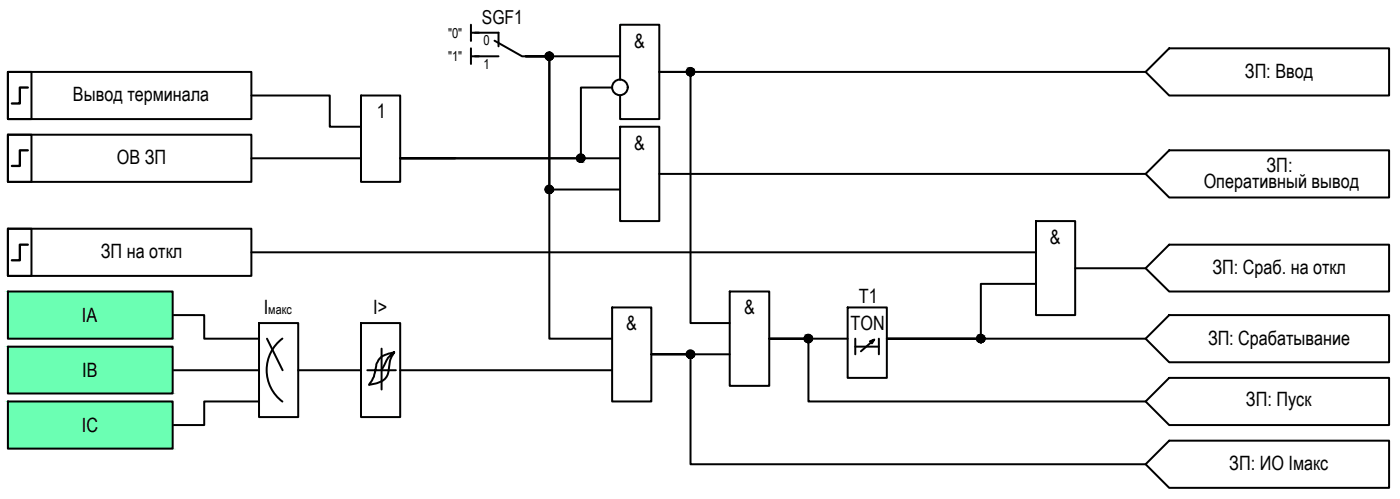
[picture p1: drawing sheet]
<svg xmlns="http://www.w3.org/2000/svg" width="178mm" height="64mm" viewBox="0 0 178 64" stroke-linecap="round" stroke-linejoin="round" font-family="sans-serif">
<!-- layer: 0 -->
<g fill="none" stroke="#000" stroke-width=".25">
<path d="M1 17.2h3v6h-3zM1 17.2h31v6h-31zM1 9.2h3v6h-3zM1 9.2h31v6h-31zM32 12.2h10v4h4M46 12.2h5v11h-5zM60 5.2h.1M60 4.2h1M60 3.2v2M60 6.2v1.9M60 7.2h1M67 7.2h3v36h8"/>
<path d="M67 7.2h3v17h9M67 7.2h12M78 11.2h-4v9h-23M79 16.2h5v12h-5zM79 10.2v-7h5v12h-5v-3M146 9.2h-62h4v32h5M149 6.2h28v6h-28l-3-3zM149 19.2h28v6h-28l-3-3zM1 29.1h3v6.1h-3zM1 29.1h31v6.1h-31zM1 37.1h21v6.1h-21zM32 32.2h100"/>
<path d="M32 20.2h14M58 20.2h-7h28M78 39.2h5v12h-5zM84 22.2h62M93 37.1h5v12.1h-5zM108 39.2h5v9h-5zM132 36.2h-7v7h-12h33M132 28.2h5v12h-5zM137 34.2h9M149 31.2h28v5.9h-28l-3-2.9zM1 44.2h21v5.9h-21zM1 51.2h21v6h-21z"/>
<path d="M22 40.2h4v3h7M22 47.2h11M33 41.2h5v11.9h-5zM33 51.2h-7v3h-4M34 43.2l2 4M36 43.1a5 5 0 0 0 0 8.1M38 47.2h8M46 41.2h5v11.9h-5zM48.6 44.4v5.2M48.6 47.2h1.9M50.2 44.9l-.1 .3a2.51 2.51 0 0 0-.5 1.4l-.1 .7a1.81 1.81 0 0 1-1.6 1.6l-.9 .1 .1-.2a5.9 5.9 0 0 0 .9-2.6 1.97 1.97 0 0 1 1.7-1.2l.5-.1-.8 .7-.8 1.6h-1.8M51 47.2h27"/>
<path d="M93 45.1h-10h5v14.1h58M108 43.2h-10h5v8h43M109 43.2v1.9M109 44.2h3M110.9 43.5l.5-.2-1.7 1.5M111.4 43.3l-.3 .5M112 43.2v1.9M149 48.2h28v6h-28l-3-3zM149 40.2h28v6h-28l-3-3zM149 56.2h28v6h-28l-3-3z"/>
<circle cx="70" cy="7.2" r=".49"/>
<circle cx="79" cy="11.1" r=".99"/>
<circle cx="88" cy="9.1" r=".49"/>
<circle cx="70" cy="24.1" r=".49"/>
<circle cx="74" cy="20.2" r=".49"/>
<circle cx="88" cy="45.1" r=".49"/>
<circle cx="103" cy="43.1" r=".49"/>
<circle cx="125" cy="43.1" r=".49"/>
</g>
<g fill="#000" stroke="#000" stroke-width=".13">
<path d="M69.7 6.8h.7zM69.9 7.6h.2zM70 6.7h.1zM73.9 19.7h.2zM87.9 9.7h.2zM88 8.7h.1zM69.6 24.5h.8zM69.9 24.7h.2zM70 23.7h.1zM73.7 20.6h.6zM73.9 20.6h.2zM87.9 45.7h.2z"/>
<path d="M88 44.7h.1zM102.7 42.8h.6zM102.9 43.7h.2zM102.9 42.7h.2zM124.6 43.5h.8zM124.9 43.7h.2zM125 42.7h.1z"/>
<path d="M69.9 7.6h.2zM70 7.6h.1z"/>
<path d="M70 6.7h.1zM69.9 6.7h.2z"/>
<path d="M69.9 6.7h.3zM69.8 6.7h.4z"/>
<path d="M69.8 6.7h.4zM69.8 6.7h.4z"/>
<path d="M69.8 7.6h.4zM69.8 7.6h.3z"/>
<path d="M69.8 6.7l.5 .1zM69.8 6.8h.5z"/>
<path d="M69.8 7.6h.4zM69.8 7.6h.4z"/>
<path d="M69.8 6.8h.5zM69.7 6.8h.6z"/>
<path d="M69.8 7.6h.5zM69.8 7.6h.4z"/>
<path d="M69.7 6.8h.6zM69.7 6.8h.6z"/>
<path d="M69.7 7.6h.6zM69.7 7.6h.6z"/>
<path d="M69.7 6.8h.7zM69.7 6.8h.7zM69.6 6.8h.8z"/>
<path d="M69.7 7.6h.6zM69.7 7.6h.6z"/>
<path d="M69.6 6.8l.8 .1zM69.6 6.8l.8 .1z"/>
<path d="M69.6 7.5h.8zM69.6 7.5h.8z"/>
<path d="M69.7 7.5h.7zM69.7 7.5l.6 .1z"/>
<path d="M69.6 6.9h.9zM69.6 6.9h.9z"/>
<path d="M69.6 7.4h.8zM69.6 7.4l.8 .1z"/>
<path d="M69.6 6.9l.9 .1zM69.6 6.9l.9 .1z"/>
<path d="M69.5 7h1zM69.5 7h1z"/>
<path d="M69.5 7l1 .1v-.1zM69.5 7l1 .1h-1z"/>
<path d="M69.5 7.3h1zM69.5 7.3h1z"/>
<path d="M69.5 7.3l1 .1zM69.5 7.3l1 .1z"/>
<path d="M69.6 7.4h.9zM69.6 7.4h.8z"/>
<path d="M69.5 7.1h1zM69.5 7.1h1z"/>
<path d="M69.5 7.1l1 .1zM69.5 7.1l1 .1z"/>
<path d="M69.5 7.2h1zM69.5 7.2h1z"/>
<path d="M69.5 7.2l1 .1zM69.5 7.2l1 .1z"/>
<path d="M69.5 7.3h1zM69.5 7.3h1z"/>
<path d="M73.9 19.7h.2zM73.9 19.7h.2z"/>
<path d="M73.9 19.7h.3zM73.9 19.7h.3z"/>
<path d="M73.9 19.7h.3zM73.8 19.7h.4z"/>
<path d="M73.8 19.7h.5zM73.8 19.7h.5z"/>
<path d="M73.8 19.7h.5zM73.7 19.7h.6z"/>
<path d="M73.7 19.7l.6 .1zM73.7 19.7l.6 .1z"/>
<path d="M73.7 19.8h.7zM73.7 19.8h.7z"/>
<path d="M73.6 19.8l.8 .1zM73.6 19.8l.8 .1z"/>
<path d="M73.6 19.9h.9zM73.6 19.9h.9z"/>
<path d="M73.6 19.9h.9zM73.6 19.9h.9z"/>
<path d="M73.6 19.9l.9 .1zM73.6 19.9l.9 .1z"/>
<path d="M73.6 20h.9zM73.6 20h.9h-1z"/>
<path d="M87.9 9.7h.2zM88 9.7h.1z"/>
<path d="M88 8.7h.1zM88 8.7h.1z"/>
<path d="M87.9 8.7h.3zM87.9 8.7h.3z"/>
<path d="M87.9 8.7h.3zM87.8 8.7h.4z"/>
<path d="M87.9 9.6h.3zM87.9 9.6l.2 .1z"/>
<path d="M87.8 8.7h.5zM87.7 8.7h.6z"/>
<path d="M87.8 9.6h.4zM87.8 9.6h.4z"/>
<path d="M87.7 9.6h.6zM87.7 9.6h.6z"/>
<path d="M87.7 9.6h.6zM87.7 9.6h.5z"/>
<path d="M87.7 8.7h.6zM87.7 8.7h.6z"/>
<path d="M87.7 8.7l.6 .1zM87.7 8.7l.6 .1z"/>
<path d="M87.7 8.8h.7zM87.7 8.8h.7z"/>
<path d="M87.7 9.5h.6zM87.7 9.5l.6 .1z"/>
<path d="M87.7 8.8l.7 .1zM87.7 8.8l.7 .1z"/>
<path d="M87.7 9.5h.7zM87.7 9.5h.6z"/>
<path d="M87.6 8.9h.8zM87.6 8.9h.8z"/>
<path d="M87.6 8.9l.9 .1zM87.6 8.9l.9 .1z"/>
<path d="M87.6 9.4l.8 .1zM87.6 9.4l.8 .1z"/>
<path d="M87.6 9.5h.8zM87.6 9.5h.8z"/>
<path d="M87.6 9h.9zM87.5 9h1z"/>
<path d="M87.5 9h1zM87.5 9h1z"/>
<path d="M87.5 9.3l1 .1zM87.5 9.3l1 .1z"/>
<path d="M87.6 9.4h.9zM87.6 9.4h.8z"/>
<path d="M87.5 9l1 .1zM87.5 9l1 .1z"/>
<path d="M87.5 9.1h1zM87.5 9.1h1z"/>
<path d="M87.5 9.1l1 .1zM87.5 9.1l1 .1z"/>
<path d="M87.5 9.2h1zM87.5 9.2h1z"/>
<path d="M87.5 9.2h1zM87.5 9.2h1z"/>
<path d="M87.5 9.2l1 .1zM87.5 9.2l1 .1z"/>
<path d="M87.5 9.3h1zM87.5 9.3h1z"/>
<path d="M69.9 24.7h.2zM70 24.7h.1z"/>
<path d="M70 23.7h.1zM69.9 23.7h.2z"/>
<path d="M69.9 23.7h.3zM69.8 23.7h.4z"/>
<path d="M69.8 23.7h.4zM69.8 23.7h.4z"/>
<path d="M69.8 24.7h.4zM69.8 24.7h.3z"/>
<path d="M69.8 23.7h.5zM69.8 23.7h.5z"/>
<path d="M69.8 24.6h.4zM69.8 24.6l.4 .1z"/>
<path d="M69.8 23.7l.5 .1zM69.8 23.7l.5 .1z"/>
<path d="M69.8 24.6h.5zM69.8 24.6h.4z"/>
<path d="M69.7 23.8h.6zM69.7 23.8h.6z"/>
<path d="M69.7 24.6h.6zM69.7 24.6h.6z"/>
<path d="M69.7 23.8h.7zM69.7 23.8h.7z"/>
<path d="M69.7 24.5h.6zM69.7 24.5l.6 .1z"/>
<path d="M69.7 23.8l.7 .1zM69.7 23.8l.7 .1z"/>
<path d="M69.6 23.9h.8zM69.6 23.9h.8z"/>
<path d="M69.7 24.5h.7zM69.7 24.5h.6z"/>
<path d="M69.6 23.9h.9zM69.6 23.9h.9z"/>
<path d="M69.6 24.4h.8zM69.6 24.4l.8 .1zM69.6 24.5h.8z"/>
<path d="M69.6 23.9l.9 .1zM69.6 23.9l.9 .1z"/>
<path d="M69.5 24h1zM69.5 24h1z"/>
<path d="M69.5 24l1 .1zM69.5 24l1 .1z"/>
<path d="M69.5 24.3l1 .1zM69.5 24.3l1 .1z"/>
<path d="M69.5 24.4h1zM69.5 24.4h1z"/>
<path d="M69.6 24.4h.9zM69.6 24.4h.8z"/>
<path d="M69.5 24.1h1zM69.5 24.1h1z"/>
<path d="M69.5 24.1l1 .1zM69.5 24.1l1 .1z"/>
<path d="M69.5 24.2h1zM69.5 24.2h1z"/>
<path d="M69.5 24.2l1 .1v-.1zM69.5 24.2l1 .1h-1z"/>
<path d="M69.5 24.3h1zM69.5 24.3h1z"/>
<path d="M73.9 20.6l.2 .1zM73.9 20.7h.2z"/>
<path d="M73.9 20.6h.3zM73.9 20.6h.2z"/>
<path d="M73.8 20.6h.4zM73.8 20.6h.4z"/>
<path d="M73.8 20.6h.5zM73.8 20.6h.4z"/>
<path d="M73.7 20.6h.6zM73.7 20.6h.6z"/>
<path d="M73.6 20.5h.8zM73.6 20.5l.7 .1zM73.7 20.6h.6z"/>
<path d="M73.6 20.5h.8zM73.6 20.5h.8z"/>
<path d="M73.6 20.4h.9zM73.6 20.4h.9z"/>
<path d="M73.6 20.4h.9zM73.6 20.4l.8 .1z"/>
<path d="M73.5 20l1 .1zM73.5 20l1 .1z"/>
<path d="M73.5 20.1h1zM73.5 20.1h1z"/>
<path d="M73.5 20.1l1 .1zM73.5 20.1l1 .1z"/>
<path d="M73.5 20.2l1 .1zM73.5 20.2l1 .1z"/>
<path d="M73.5 20.3h1zM73.5 20.3h1z"/>
<path d="M73.5 20.3h1zM73.5 20.3h1z"/>
<path d="M73.6 20.3h.9zM73.6 20.3l.9 .1z"/>
<path d="M73.5 20.2h1zM73.5 20.2h1z"/>
<path d="M87.9 45.7h.2zM88 45.7h.1z"/>
<path d="M88 44.7h.1zM87.9 44.7h.2z"/>
<path d="M87.9 44.7h.3zM87.9 44.7h.3z"/>
<path d="M87.9 44.7h.3zM87.9 44.7h.3z"/>
<path d="M87.9 45.7h.3zM87.9 45.7h.2z"/>
<path d="M87.8 44.7h.5zM87.7 44.7h.6z"/>
<path d="M87.8 45.6h.4zM87.8 45.6l.4 .1z"/>
<path d="M87.7 44.7l.6 .1zM87.7 44.7l.6 .1z"/>
<path d="M87.7 45.6h.6zM87.7 45.6h.5z"/>
<path d="M87.7 44.8h.6zM87.7 44.8h.6z"/>
<path d="M87.7 45.6h.6zM87.7 45.6h.6z"/>
<path d="M87.7 44.8h.7zM87.7 44.8h.7z"/>
<path d="M87.7 45.5h.6zM87.7 45.5l.6 .1z"/>
<path d="M87.7 44.8l.7 .1zM87.7 44.8l.7 .1z"/>
<path d="M87.7 45.5h.7zM87.7 45.5h.6z"/>
<path d="M87.6 44.9h.8zM87.6 44.9h.8z"/>
<path d="M87.6 44.9h.9zM87.6 44.9h.9z"/>
<path d="M87.6 45.4l.8 .1zM87.6 45.4l.8 .1z"/>
<path d="M87.6 45.5h.8zM87.6 45.5h.8z"/>
<path d="M87.6 44.9l.9 .1zM87.5 45h1z"/>
<path d="M87.5 45h1zM87.5 45h1z"/>
<path d="M87.5 45.4h1zM87.5 45.4h1z"/>
<path d="M87.6 45.4h.9zM87.6 45.4h.8z"/>
<path d="M87.5 45l1 .1zM87.5 45l1 .1z"/>
<path d="M87.5 45.1h1zM87.5 45.1h1z"/>
<path d="M87.5 45.1h1zM87.5 45.1h1z"/>
<path d="M87.5 45.1l1 .1v-.1zM87.5 45.1l1 .1h-1z"/>
<path d="M87.5 45.2l1 .1zM87.5 45.2l1 .1z"/>
<path d="M87.5 45.3h1zM87.5 45.3h1z"/>
<path d="M87.5 45.3h1zM87.5 45.3l1 .1z"/>
<path d="M102.9 43.7h.2zM102.9 43.7h.2z"/>
<path d="M102.9 42.7h.2zM102.9 42.7h.2z"/>
<path d="M102.9 42.7h.3zM102.9 42.7h.3z"/>
<path d="M102.9 42.7h.3zM102.8 42.7h.4z"/>
<path d="M102.9 43.6h.3zM102.9 43.6l.2 .1z"/>
<path d="M102.8 42.7h.4zM102.8 42.7h.4z"/>
<path d="M102.8 42.7l.5 .1zM102.8 42.7l.5 .1zM102.7 42.8h.6z"/>
<path d="M102.8 43.6h.4zM102.8 43.6h.4z"/>
<path d="M102.8 43.6h.4zM102.8 43.6h.4z"/>
<path d="M102.7 42.8h.7zM102.7 42.8h.7z"/>
<path d="M102.7 43.5l.6 .1zM102.7 43.5l.6 .1z"/>
<path d="M102.7 43.6h.6zM102.7 43.6h.5z"/>
<path d="M102.6 42.8l.8 .1zM102.6 42.8l.8 .1z"/>
<path d="M102.6 43.5h.8zM102.6 43.5h.7z"/>
<path d="M102.6 42.9h.9zM102.6 42.9h.9z"/>
<path d="M102.6 43.5h.8zM102.6 43.5h.9z"/>
<path d="M102.6 43.5h.8zM102.6 43.5h.8z"/>
<path d="M102.6 42.9h.9zM102.6 42.9h.9z"/>
<path d="M102.6 42.9l.9 .1zM102.6 42.9l.9 .1z"/>
<path d="M102.6 43.4l.9 .1zM102.6 43.4l.9 .1z"/>
<path d="M102.6 43h.9zM102.6 43h.9z"/>
<path d="M102.5 43l1 .1zM102.5 43l1 .1z"/>
<path d="M102.5 43.1h1zM102.5 43.1h1z"/>
<path d="M102.5 43.1l1 .1zM102.5 43.1l1 .1z"/>
<path d="M102.5 43.2h1zM102.5 43.2h1z"/>
<path d="M102.5 43.2h1zM102.5 43.2h1z"/>
<path d="M102.5 43.2l1 .1zM102.5 43.2l1 .1z"/>
<path d="M102.5 43.3l1 .1v-.1zM102.5 43.3l1 .1h-.9z"/>
<path d="M102.6 43.4h.9zM102.6 43.4h.9z"/>
<path d="M124.9 43.7h.2zM125 43.7h.1z"/>
<path d="M125 42.7h.1zM125 42.7h.1z"/>
<path d="M124.9 42.7h.3zM124.8 42.7h.4z"/>
<path d="M124.8 43.6h.4zM124.8 43.6h.4z"/>
<path d="M124.8 43.6h.4zM124.8 43.6l.3 .1z"/>
<path d="M124.8 42.7h.4zM124.8 42.7h.4z"/>
<path d="M124.8 42.7h.5zM124.7 42.7h.6z"/>
<path d="M124.7 42.7l.6 .1zM124.7 42.7l.6 .1z"/>
<path d="M124.7 43.6h.6zM124.7 43.6h.6z"/>
<path d="M124.7 43.6h.6zM124.7 43.6h.5z"/>
<path d="M124.7 42.8h.6zM124.7 42.8h.6z"/>
<path d="M124.7 42.8h.7zM124.7 42.8h.7z"/>
<path d="M124.7 43.5h.6zM124.7 43.5l.6 .1z"/>
<path d="M124.7 42.8l.7 .1zM124.7 42.8l.7 .1z"/>
<path d="M124.7 43.5h.7zM124.7 43.5h.6z"/>
<path d="M124.6 42.9h.8zM124.6 42.9h.8z"/>
<path d="M124.6 42.9h.9zM124.6 42.9h.9z"/>
<path d="M124.6 43.5h.8zM124.6 43.5h.8z"/>
<path d="M124.6 42.9l.9 .1zM124.6 42.9l.9 .1z"/>
<path d="M124.5 43h1zM124.5 43h1z"/>
<path d="M124.5 43.4h1zM124.5 43.4h1z"/>
<path d="M124.6 43.4h.9zM124.6 43.4l.8 .1zM124.6 43.5h.8z"/>
<path d="M124.5 43l1 .1zM124.5 43l1 .1z"/>
<path d="M124.5 43.1h1zM124.5 43.1h1z"/>
<path d="M124.5 43.1l1 .1zM124.5 43.1l1 .1z"/>
<path d="M124.5 43.2h1zM124.5 43.2h1z"/>
<path d="M124.5 43.2h1zM124.5 43.2h1z"/>
<path d="M124.5 43.2l1 .1zM124.5 43.2l1 .1z"/>
<path d="M124.5 43.3l1 .1v-.1zM124.5 43.3l1 .1h-1z"/>
</g>
<path d="M60.5 4.2h3v1.7M60.5 7.2h3M63 5.2l3.5 2h3" fill="none" stroke="#000" stroke-width=".25"/>
<!-- layer: 0 -->
<path d="M3.5 19.2h-1v1.9h-1M3.5 11.2h-1v2h-1M3.5 31.2h-1v2h-1" fill="none" stroke="#000" stroke-width=".3"/>
<g fill="#6bffb3" stroke="#6bffb3" stroke-width=".13">
<path d="M1 37.1l21 6.1v-6.1zM1 37.1l21 6.1h-21z"/>
<path d="M1 44.2l21 5.9v-5.9zM1 44.2l21 5.9h-21z"/>
<path d="M1 51.2l21 6v-6zM1 51.2l21 6h-21z"/>
</g>
<g font-size="2.5">
<text x="80.8" y="6.1">&amp;</text>
<text x="158.7" y="9.9">ЗП: Ввод</text>
<text x="9.3" y="12.9">Вывод терминала</text>
<text x="48" y="15">1</text>
<text x="14.9" y="20.9">ОВ ЗП</text>
<text x="80.8" y="19.1">&amp;</text>
<text x="153.4" y="24">Оперативный вывод</text>
<text x="161.4" y="21.9">ЗП:</text>
<text x="12.9" y="32.9">ЗП на откл</text>
<text x="133.8" y="31.1">&amp;</text>
<text x="154.5" y="34.9">ЗП: Сраб. на откл</text>
<text x="10.4" y="41.1">IA</text>
<text x="33.6" y="40">I</text>
<text x="47.6" y="40">I&gt;</text>
<text x="94.8" y="40.1">&amp;</text>
<text x="109.5" y="38.6">T1</text>
<text x="79.8" y="42.1">&amp;</text>
<text x="108.4" y="42.1">TON</text>
<text x="154" y="43.9">ЗП: Срабатывание</text>
<text x="10.5" y="48.1">IB</text>
<text x="158.8" y="51.8">ЗП: Пуск</text>
<text x="10.4" y="55.1">IC</text>
<text x="156.7" y="59.9">ЗП: ИО Iмакс</text>
</g>
<text font-size="2.4" x="61.4" y="3">SGF1</text>
<g font-size="1.7">
<text x="57.1" y="4.8">&quot;0&quot;</text>
<text x="61.6" y="5.8">0</text>
<text x="57.1" y="7.8">&quot;1&quot;</text>
<text x="61.6" y="8.8">1</text>
<text x="34.2" y="40">макс</text>
</g>
</svg>
